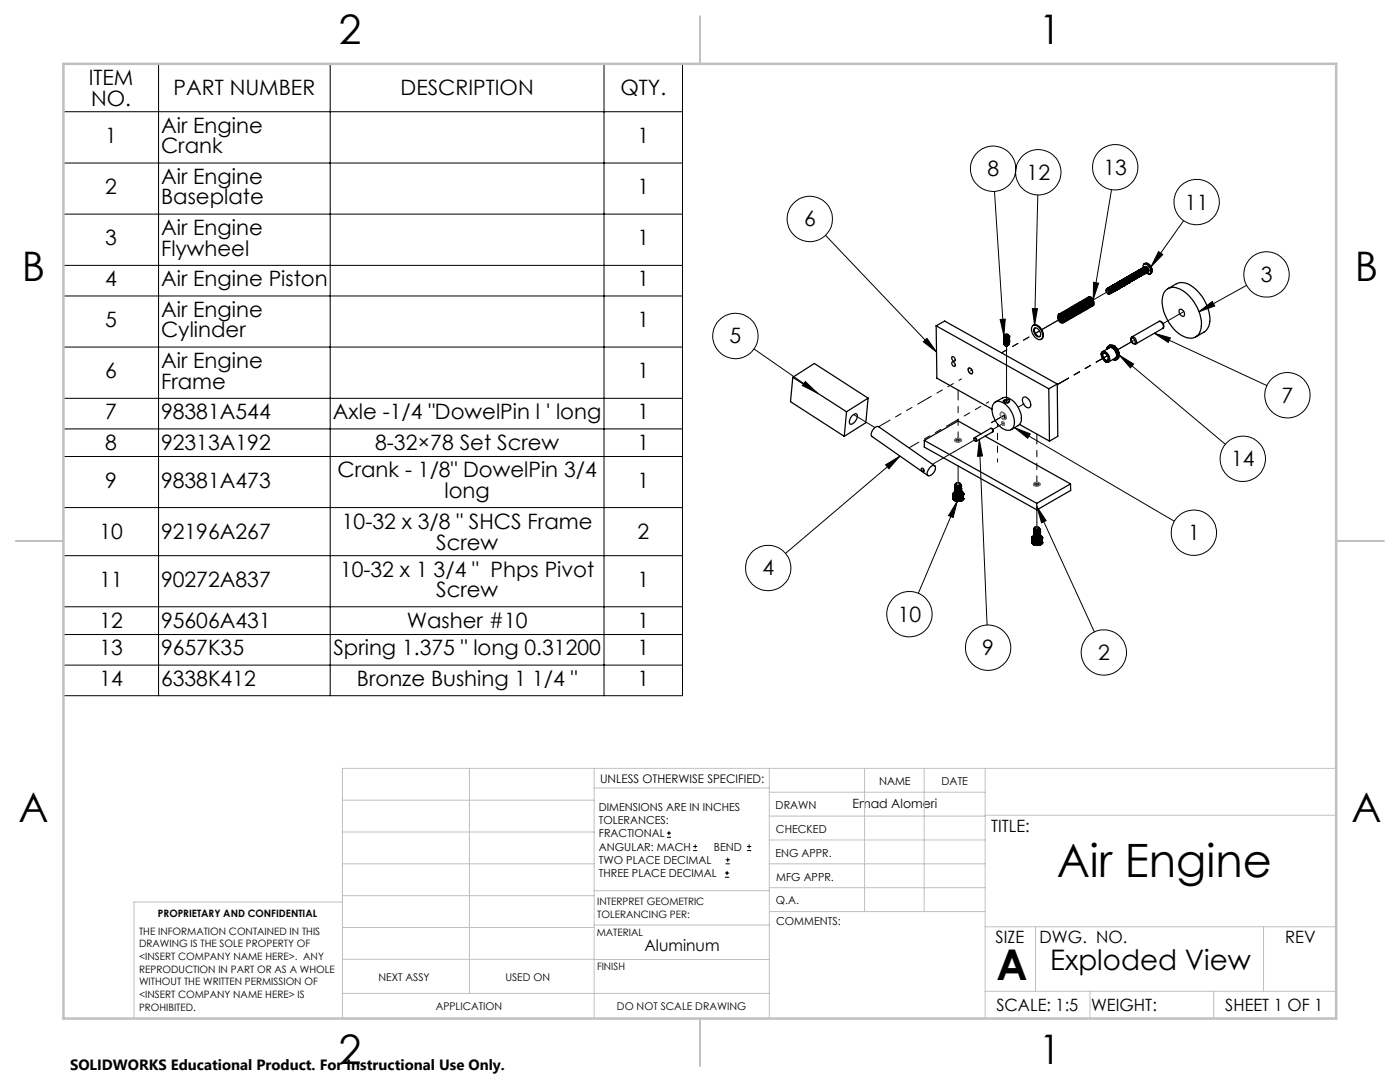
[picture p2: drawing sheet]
<svg xmlns="http://www.w3.org/2000/svg" width="279mm" height="216mm" viewBox="0 0 279 216" stroke-linecap="round" stroke-linejoin="round" font-family="sans-serif">
<g fill="none" stroke="#000" stroke-width=".25">
<path d="M216.1 59.9a1.04 1.04 0 0 1 1.2 .2 1.04 1.04 0 0 1 .3 1.1l-.4 .3M216.4 60a1 1 0 0 1 1 1.2h-.1M216.5 59.7a.86 .86 0 0 1 1.4 .6l.1 .7-.4 .2M216.6 59.9v.1M216.7 60v.1M216.8 59.8a1.01 1.01 0 0 1 1 1.2h-.1M216.9 59.5a.75 .75 0 0 1 1.2 .3M217 59.7v.1M217 59.7v.2M217.1 59.3l.5-.1 .6 .5M217.1 59.5a.94 .94 0 0 1 1 1.4l-.1-.1M217.2 59.8l.1 .3"/>
<path d="M217.3 59.5l-.1 .1M218.1 59.8a.71 .71 0 0 1 .3 .6 .71 .71 0 0 1-.4 .6M218.1 59.7v.1zM220.7 58h.1M220.8 58v-.2a.55 .55 0 0 1 .7 .2 .55 .55 0 0 1-.1 .7l-.3-.1 .3-.1M220.8 57.8l.1-.2a.63 .63 0 0 1 .6 .3 .63 .63 0 0 1 0 .7M220.8 57.9a.37 .37 0 0 1 .4 .2 .37 .37 0 0 1-.1 .5l-.4-.5zM220.9 57.7l.1-.2a.65 .65 0 0 1 .7 .3 .65 .65 0 0 1 0 .7M220.9 57.6h.1M220.9 57.6a.67 .67 0 0 1 .7 1M221 58.5h.4M221.1 57.5h.1"/>
<path d="M221.1 57.5a.67 .67 0 0 1 .6 1M221.2 57.4a.67 .67 0 0 1 .7 1M221.3 57.3h.1M221.3 57.4a.67 .67 0 0 1 .7 .9M221.4 58.5l-.1 .1M221.4 57.3a.67 .67 0 0 1 .6 1M221.5 57.3h.1M221.5 57.3a.67 .67 0 0 1 .6 .9 .65 .65 0 0 0 0-.7 .65 .65 0 0 0-.6-.2M221.6 57.2a.67 .67 0 0 1 .7 1M221.7 57.2a.67 .67 0 0 1 .6 1M221.7 58.5h.1M221.8 57.1h.1"/>
<path d="M221.8 57.1a.67 .67 0 0 1 .6 1M221.8 57.1a.69 .69 0 0 1 .6 1M221.9 58.4h.1M221.9 57h.1M221.9 57a.7 .7 0 0 1 .7 1M222 58.3h.1M222 56.9h.1M222 56.9a.67 .67 0 0 1 .7 1M222.2 56.9a.67 .67 0 0 1 .6 1M222.2 56.8v.1M222.2 58.2l-.1 .1M222.3 58.2h.1"/>
<path d="M222.3 56.8h.1M222.4 56.7l-.1 .1a.67 .67 0 0 1 .7 1 .74 .74 0 0 0-.6-1.1zM222.4 58.1h.1M222.5 56.7h.1M222.5 56.7a.7 .7 0 0 1 .6 1M222.6 56.6a.7 .7 0 0 1 .7 1M222.6 56.6a.67 .67 0 0 1 .7 1M222.6 56.6h.1M222.7 57.9h.1M222.7 56.5h.1M222.7 56.6a.7 .7 0 0 1 .7 .9M222.8 57.9h.1"/>
<path d="M222.9 56.4h.1M222.9 56.4a.7 .7 0 0 1 .7 1.1M223 56.4h.1M223 56.4a.7 .7 0 0 1 .7 1M223.1 57.7h.1M223.2 56.3a.7 .7 0 0 1 .6 1M223.2 56.3a.66 .66 0 0 1 .6 1M223.2 56.3h.1M223.3 57.6h.1M223.3 56.2h.1M223.3 56.2a.69 .69 0 0 1 .7 1M223.3 56.2a.67 .67 0 0 1 .7 1"/>
<path d="M223.4 57.5h.1M223.4 56.1h.1M223.4 56.1a.7 .7 0 0 1 .7 1M223.6 56.1a.7 .7 0 0 1 .7 .9M223.6 56.1a.67 .67 0 0 1 .7 .9M223.6 56v.1M223.7 57.4h.1M223.7 56h.1M223.7 56a.7 .7 0 0 1 .7 1M223.7 56a.67 .67 0 0 1 .7 .9M223.8 57.3h.1M223.9 55.9h.1"/>
<path d="M223.9 55.9a.67 .67 0 0 1 .6 1M223.9 55.9a.7 .7 0 0 1 .6 1M224 57.2h.1M224 55.8a.67 .67 0 0 1 .6 1M224.1 57.1h.1M224.1 55.7a.7 .7 0 0 1 .7 1M224.2 55.7a.67 .67 0 0 1 .6 1M224.3 57h.1M224.3 55.6h.1M224.3 55.6a.69 .69 0 0 1 .6 1M224.3 55.6a.7 .7 0 0 1 .7 1.1M224.4 57h.1"/>
<path d="M224.4 55.6h.1M224.4 55.6a.67 .67 0 0 1 .7 1M224.6 55.5a.67 .67 0 0 1 .6 1M224.6 55.5a.66 .66 0 0 1 .6 .9M224.6 55.5h-.1M224.7 56.8h.1M224.7 55.4a.68 .68 0 0 1 .6 .3 .68 .68 0 0 1 .1 .7M224.7 55.4a.66 .66 0 0 1 .7 1M224.8 56.7h.1M224.8 55.3h.1M224.9 55.3a.67 .67 0 0 1 .6 1M225 55.2a.65 .65 0 0 1 .6 .3 .65 .65 0 0 1 0 .7 .68 .68 0 0 0-.6-1z"/>
<path d="M225.1 56.6h.1M225.1 55.2a.67 .67 0 0 1 .7 1M225.1 55.1a.68 .68 0 0 1 .7 .3 .68 .68 0 0 1 0 .7M225.2 56.5h.1M225.2 55.1a.65 .65 0 0 1 .7 .2 .65 .65 0 0 1 0 .8 .68 .68 0 0 0-.7-1zM225.2 55.1h.1M225.4 55a.65 .65 0 0 1 .6 .3 .65 .65 0 0 1 .1 .7 .68 .68 0 0 0-.7-1zM225.4 56.4h.1M225.5 56.3h.1M225.5 54.9a.67 .67 0 0 1 .7 1M225.5 54.9a.7 .7 0 0 1 .7 1M225.7 54.8a.7 .7 0 0 1 .7 1 .73 .73 0 0 0-.7-1z"/>
<path d="M225.8 54.8a.67 .67 0 0 1 .7 .9 .68 .68 0 0 0-.7-.9zM226 54.7a.65 .65 0 0 1 .6 .3 .65 .65 0 0 1 0 .7 .68 .68 0 0 0-.6-1zM226 54.6v.1M226.1 54.6h.1M226.1 54.6a.67 .67 0 0 1 .7 .3 .67 .67 0 0 1 0 .7 .67 .67 0 0 0-.7-1M226.2 55.9h.1M226.2 54.5a.67 .67 0 0 1 .7 1 .68 .68 0 0 0-.7-1zM226.4 55.8h-.1M226.4 54.4a.67 .67 0 0 1 .6 1M226.4 54.4a.7 .7 0 0 1 .7 1M226.5 54.4a.67 .67 0 0 1 .7 1M226.5 54.3a.7 .7 0 0 1 .7 1"/>
<path d="M226.8 54.2a.65 .65 0 0 1 .7 .3 .65 .65 0 0 1 0 .7 .68 .68 0 0 0-.7-1zM226.8 54.2h.1M226.9 54.1a.67 .67 0 0 1 .7 1M227 54.1a.66 .66 0 0 1 .6 1M227 54.1h-.1M227 55.4h.1M227.1 54a.67 .67 0 0 1 .7 1 .65 .65 0 0 0-.7-1zM227.2 55.4h.1M227.2 53.9h.1M227.2 53.9a.67 .67 0 0 1 .7 1M227.3 53.9a.67 .67 0 0 1 .6 1M227.3 55.2a.68 .68 0 0 0-.6-.9 .69 .69 0 0 1 .6 1"/>
<path d="M227.4 53.8v.1a.67 .67 0 0 1 .6 1M227.4 53.9a.67 .67 0 0 1 .6 1M227.5 53.8h.1M227.5 53.8a.67 .67 0 0 1 .7 1M227.6 55.1h.1M227.6 53.7h.1M227.6 53.7a.67 .67 0 0 1 .7 1 .68 .68 0 0 0-.7-1zM227.8 53.6a.67 .67 0 0 1 .7 1M227.8 55h.1M227.9 54.9h.1M227.9 53.5h.1M227.9 53.6a.67 .67 0 0 1 .7 .9"/>
<path d="M228 53.5a.69 .69 0 0 1 .6 1M228 54.9h.1M228.1 53.4h.1M228.1 53.4a.7 .7 0 0 1 .6 1M228.2 53.4h.1M228.2 53.5l.4 .1M228.2 53.4a.67 .67 0 0 1 .7 1M228.4 53.3a.67 .67 0 0 1 .6 1M228.4 52.6a1.17 1.17 0 0 1 1.5 1.3 .61 .61 0 0 1-.4 .8 1.36 1.36 0 0 0-1.1-2.1zM228.4 53.3h.1M228.4 54.7h-.1M228.5 54.6h.1"/>
<path d="M228.5 53.2h.1M228.5 53.2a.62 .62 0 0 1 .6 .3 .62 .62 0 0 1 0 .7v.1a.69 .69 0 0 0-.7-1M228.5 53.2a.67 .67 0 0 1 .7 1M228.6 54.5h.1M228.6 53.9l.2 .3M228.7 53.5l.3 .4M228.7 54.4a.71 .71 0 0 0-.6-1 .55 .55 0 0 1 .2-.7 .55 .55 0 0 1 .8 .2 1.19 1.19 0 0 1 .3 1.8l-.7-.2M228.7 54.4v.1M228.9 54.4h.1M229 53.9h.1M229 53.9v.1M229 54.3h.1"/>
<path d="M229.2 54.2h.1M229.2 54.2h-.1M229.9 54.3a1.43 1.43 0 0 0-1-1.8 1.55 1.55 0 0 1 .8 2M232.6 58a2.49 2.49 0 0 1 3.4 0 8.2 8.2 0 0 1 3.7 7.6 2.22 2.22 0 0 1-3.5 1.5 8.2 8.2 0 0 1-4.2-7.9zM233.1 57.6l1.7-1a3.3 3.3 0 0 1 3.8 1.1 8.2 8.2 0 0 1 2.8 6.9l-.4 .9-.5 .6-1.9 1.1M158.2 75.3l-.4 4.9 10.7 6.9M158.2 75.3l10.7 6.9M158.2 75.3l4.3-2.8 10.7 6.9M173.2 79.4l-4.3 2.8M173.2 79.4l-.4 4.9-4.3 2.8M186.8 65l22.5 12.6M186.8 65l1.7-.9 22.5 12.5"/>
<path d="M186.8 65l.2 10.5 11 6.1M190 71.2a.51 .51 0 0 1 .5 .3 .51 .51 0 0 1-.1 .6l-.5-.5zM190 72.2a.53 .53 0 0 1 .6 .3 .53 .53 0 0 1-.2 .6l-.4-.3-.1-.3zM193.3 73.4a.79 .79 0 0 1 .7 1.2 .74 .74 0 0 1-.7-1.2zM200.3 79.9a.78 .78 0 0 1 1.2 .1 .72 .72 0 0 1-.6 .4 .72 .72 0 0 1-.7-.4zM200.3 68.5h.1M200.3 68.2h.1M200.3 67.7h.1M200.3 67.3h.1M200.3 68.6a.57 .57 0 0 0 .6 .3 .57 .57 0 0 0 .5-.4 .57 .57 0 0 1-.5 .4 .57 .57 0 0 1-.6-.3zM200.3 67l.5 .3M200.3 67h.1"/>
<path d="M200.3 67.5h.1M200.3 68h.1M200.4 68.4a.51 .51 0 0 0 .5 .3 .51 .51 0 0 0 .5-.3 .58 .58 0 0 1-1.1 .1M200.4 68.2a.52 .52 0 0 0 .5 .4 .52 .52 0 0 0 .5-.4M200.4 68a.51 .51 0 0 0 .5 .4 .51 .51 0 0 0 .5-.3 .58 .58 0 0 1-1.1 .1M200.4 67.9a.52 .52 0 0 0 .5 .3 .52 .52 0 0 0 .5-.3M200.4 67.7a.51 .51 0 0 0 .5 .4 .51 .51 0 0 0 .5-.4M200.4 67.6a.51 .51 0 0 0 .5 .3 .51 .51 0 0 0 .5-.3 .58 .58 0 0 1-1.1 .1M200.4 67.4a.52 .52 0 0 0 .5 .4 .52 .52 0 0 0 .5-.4M200.4 67.2l.4 .1M200.5 66.8l-.2 .2 .1 .2M200.5 67v.1"/>
<path d="M200.5 66.8l.5-.1 .3 .3-.3 .2-.4-.1M200.5 66.8a.4 .4 0 0 1 .6-.1 .4 .4 0 0 1 .1 .5l-.4 .1M200.5 67.1h.1M200.5 66.8v.3M200.6 66.9v.1M200.6 67.1l-.2 .1M200.6 67l.1 .1M200.7 67.1h.1M200.7 67.1h.3M200.8 66.8l-.2 .1M200.8 66.8l.3 .1M200.8 67l.2 .1"/>
<path d="M200.8 66.8v.2M200.8 67l-.1 .1M201 67.1h.1M201.1 66.9v.1M201.1 67h-.5M201.1 67l-.1 .1M201.2 68.9l-.3 .1-.4-.1M201.3 67.1a.48 .48 0 0 1-.4 .5 .48 .48 0 0 1-.5-.4M201.3 67a.48 .48 0 0 1-.4 .4 .48 .48 0 0 1-.5-.3M201.4 67.1h.1M201.4 67.4h.1M201.4 67.9h.1"/>
<path d="M201.4 68.2h.1M201.4 68.7a.55 .55 0 0 1-1 .1M201.4 68.2a.57 .57 0 0 1-.5 .4 .57 .57 0 0 1-.6-.3M201.4 67.9a.58 .58 0 0 1-1.1 .1M201.4 67.8a.58 .58 0 0 1-1.1 0M201.4 67.4a.58 .58 0 0 1-1.1 .1M201.4 67.3a.6 .6 0 0 1-1.1 0M201.4 67.1a.57 .57 0 0 1-.5 .4 .57 .57 0 0 1-.6-.3M201.4 67.2v.1M201.4 67.7v.1M204.2 79.3a1.24 1.24 0 0 1 1.5 1.2 .61 .61 0 0 1-.2 .8 .61 .61 0 0 1-.9-.2l-.4-.6-.2-.5zM206.1 65a1.67 1.67 0 0 1 2 1.6 .81 .81 0 0 1-.4 1.1 .81 .81 0 0 1-1.1-.4 1.77 1.77 0 0 1-.5-2.3z"/>
<path d="M206.2 64.9a1.32 1.32 0 0 1 1.8 1 1.18 1.18 0 0 1-.2 1.8M206.4 65.5a1.05 1.05 0 0 1 1.3 1.4 .49 .49 0 0 1-.5 .4 .49 .49 0 0 1-.5-.4l-.4-.7zM206.6 65.4a1.23 1.23 0 0 0 .9 1.7M209.3 77.6l.1 10.4M211 76.6l-1.7 1M211 76.6l.1 10.5-1.7 .9M211.3 62.7a1.22 1.22 0 0 1 1 1.7 1.07 1.07 0 0 1-1.1-.5 1.07 1.07 0 0 1 0-1.1M211.3 62.7l-.1 .1a1.15 1.15 0 0 1 .9 1.5 .93 .93 0 0 1-.6-1.5l.4 .1M211.3 62.7a1.16 1.16 0 0 1 1.3 1.5l-.3 .1M211.5 62.9l.1 .7 .5 .7M211.6 62.6a1 1 0 0 1 1.2 .3 1 1 0 0 1 0 1.2h-.1M211.7 62.8a1.14 1.14 0 0 0 .5 1.3"/>
<path d="M211.8 63l.4 .9M212 62.6v.1M212.1 62.6l.1 .2M212.2 62.4a.92 .92 0 0 1 .9 1.3h-.1M212.3 62.2a.97 .97 0 0 1 1 0 .97 .97 0 0 1 .4 .9v.4l-.3 .2M212.3 62.7l.2 .5 .4 .4M212.4 62.4l-.1 .1M212.5 62.4v.2M212.5 62.2a.89 .89 0 0 1 .9 1.3M212.6 62a.94 .94 0 0 1 1.5 .8v.5l-.4 .2M212.7 63.7l.1 .2M212.7 62.5l.1 .5"/>
<path d="M212.7 62.2v.1M212.8 62.2l.1 .2M212.9 62a.97 .97 0 0 1 .9 1.3h-.1M212.9 63.1l.3 .3M213 61.8a1.01 1.01 0 0 1 1.5 .9l-.1 .4-.3 .2M213 63.9a.69 .69 0 0 0 .5-.6 .69 .69 0 0 0-.4-.6 .69 .69 0 0 0-.6-.5 .69 .69 0 0 0-.7 .5 .9 .9 0 0 1 .9 1.2M213 63.6h.2M213 62.3l.1 .4 .5 .6M213.1 62l-.1 .1M213.2 62v.2M213.2 61.8a.95 .95 0 0 1 1 1.3h-.1M213.3 61.6a1.03 1.03 0 0 1 1.2 .2 1.03 1.03 0 0 1 .2 1.2l-.3 .1"/>
<path d="M213.4 62.1l.2 .7 .3 .2M213.4 63.4h.1M213.4 61.8v.1M213.5 61.8l.1 .2M213.6 61.6a1.01 1.01 0 0 1 1 1.3h-.1M213.7 61.4a.88 .88 0 0 1 1.4 .5v.8l-.3 .2M213.7 63.1l.2 .1M213.7 61.9l.2 .5 .4 .4M213.8 61.6l-.1 .1M213.9 61.6v.2M213.9 61.4a.95 .95 0 0 1 .9 1.3M214 61.2a.8 .8 0 0 1 .9-.2 .8 .8 0 0 1 .5 .7 .54 .54 0 0 1 .2 .5 .54 .54 0 0 1-.5 .5"/>
<path d="M214.1 62.9l.1 .1M214.1 61.7l.1 .5M214.1 61.3v.2M214.3 61.4v.2M214.3 61.2a.95 .95 0 0 1 .9 1.3M214.3 62.3l.3 .3M214.4 61a.91 .91 0 0 1 1.4 .6 .51 .51 0 0 1 .1 .6 .51 .51 0 0 1-.4 .3M214.5 62.8h.1M214.5 61.5l.1 .4M214.5 61.2v.1M214.6 61.2v.2M214.7 61a.89 .89 0 0 1 .8 1.3"/>
<path d="M214.7 62.1l.3 .3M214.7 60.7a1.03 1.03 0 0 1 1.1 .1 1.03 1.03 0 0 1 .5 1l-.1 .3-.3 .2M214.8 62.5l.1 .1M214.8 61.3l.3 .6 .2 .3M214.9 61l-.1 .1M215 61v.2M215 60.8a.9 .9 0 0 1 .9 1.3M215.1 60.5a1.03 1.03 0 0 1 1.5 1.1v.2l-.4 .3M215.2 61.1l.5 .9M215.2 62.3l.1 .1M215.2 60.7v.2M215.3 60.6a.98 .98 0 0 1 1 1.2"/>
<path d="M215.3 60.8v.2M215.4 60.3a1.09 1.09 0 0 1 1.2 .2 1.09 1.09 0 0 1 .4 1.1l-.4 .2M215.5 60.9l.2 .4M215.5 62.1l.2 .1M215.6 60.5l-.1 .2M215.7 60.6v.2M215.7 60.4a.88 .88 0 0 1 .9 1.2M215.8 61.5l.2 .3M215.8 60.1a1.02 1.02 0 0 1 1.2 .3 1.02 1.02 0 0 1 .1 1.2h-.2M215.9 60.7l.1 .4 .4 .5M215.9 61.9l.1 .1M215.9 60.3v.2"/>
<path d="M216 60.4v.2M216.1 60.1a.93 .93 0 0 1 .9 1.4M216.3 61.7l.1 .1M216.3 60.5l.1 .5 .3 .4M216.3 60.1v.2M216.4 60.1v.3M216.6 61.5l.1 .1M216.6 60.3l.2 .6 .3 .3M217 61.3l.1 .1M217 60.1l.2 .6 .3 .3M217.3 61.1l.1 .1M217.6 60.6l.2 .2"/>
<path d="M217.7 60.9l.1 .1M219.8 70.7h.1M219.8 70.7a.62 .62 0 0 1 .5-.6 .62 .62 0 0 1 .7 .5l.4 .8a.57 .57 0 0 1-.1 .8 .57 .57 0 0 1-.7 0M220 70.2a1.33 1.33 0 0 1 1.2 2 1.36 1.36 0 0 1-1.2-2zM220 70.2l1.4-.8a1.36 1.36 0 0 1 1.4 1.5l-.2 .5-1.4 .8M220.1 71.2l.2 .4 .4 .3a.34 .34 0 0 0 .5-.4M220.1 70.6a.9 .9 0 0 1 .9 .4 .9 .9 0 0 1 0 .9 .98 .98 0 0 1-.9-1.3zM220.6 70.6a.32 .32 0 0 0-.5 .1v.5M220.9 69.7a.72 .72 0 0 1 .5-.8 .72 .72 0 0 1 .8 .4 2.01 2.01 0 0 1 .8 2.3l-.4 .2-.5-.1M221.2 69a1.18 1.18 0 0 1 1.8 .7 1.3 1.3 0 0 1-.2 2.1M221.3 69.4a1.06 1.06 0 0 1 1.4 .9l.1 .3a.67 .67 0 0 1-.3 .9M222.3 69h.1"/>
<path d="M222.3 69l.7 .7 .4 1.2M223.4 70.9h.1M225.8 67.5a.64 .64 0 0 1 .6 .3 .64 .64 0 0 1 0 .7l-.5-.2-.2-.5zM225.9 67.2a.85 .85 0 0 0-.1 1 .85 .85 0 0 0 .9 .4M225.9 67.2l5.3-3a.9 .9 0 0 1 .8 1.3l-5.3 3.1a.95 .95 0 0 0-.8-1.4zM231.3 64.1a.84 .84 0 0 1 .8 .5 .84 .84 0 0 1 0 .9M235.3 61.8a.82 .82 0 0 1 .9 .3 .82 .82 0 0 1 .2 .9l-.1 .1a.97 .97 0 0 1-1-1.3zM168.9 82.2l-.4 4.9M170.1 82.9l.6-.4a.65 .65 0 0 1 .3 1.1l-.6 .8-.6 .3a1.19 1.19 0 0 1 .3-1.8zM183.9 93.5a.41 .41 0 0 1 .4 .1 .41 .41 0 0 1 0 .5 .5 .5 0 0 1-.4-.6zM184.5 87.9l22.4 12.5M184.5 87.9v1.3l22.4 12.5"/>
<path d="M185.7 93.2a.56 .56 0 0 1 .7-.3 .56 .56 0 0 1 .3 .8 1.34 1.34 0 0 1-1.6 1.2l-.1-.6zM186.5 93l-11.1-7.8a1.42 1.42 0 0 0-1.4 1.9l11.2 7.8M190.2 99.5h.1M190.2 98.7h.1M190.2 98.6h.1M190.2 98.5h.1M190.2 98.7l.1 .9M190.3 98.6v.1M190.3 98.6h.1M190.3 98.5v.1M190.3 98.5h.1M190.3 99.6h.1"/>
<path d="M190.3 98.8h.1M190.3 98.4h.1M190.3 99.6l.1 .1M190.3 98.8v.9M190.3 98.6l-.1 .1M190.3 98.4l-.1 1.1M190.3 98.5l-.1 .1M190.3 98.5h-.1M190.3 98.7h.1M190.3 98.4v.1M190.3 99.7h.1M190.3 98.7v.1"/>
<path d="M190.3 98.7l.1 .1M190.4 98.3h.1M190.3 98.3h.1M190.4 98.8h.1M190.4 99.8h.1M190.4 98.9h.1M190.4 99.8l.3 .1M190.4 98.8v1M190.4 98.8h-.1M190.4 98.3l-.2 .2M190.4 98.9v.9M190.4 98.3h-.1"/>
<path d="M190.4 98.8l.1 .1M190.4 98.8v.1M190.5 98.9h.1M190.5 98.2l-.1 .1M190.5 99h.1M190.5 98.2h.1M190.5 98.9v.1M190.5 99v.8M190.5 98.9h-.1M190.5 99.8h.1M190.5 98.9l.1 .1M190.5 99l.1 .9"/>
<path d="M190.5 98.9l.1 1M190.6 97.9h.1M190.6 97.4h.1M190.6 97.1h.1M190.6 96.9h.1M190.6 97.3a.71 .71 0 0 0 1.2-.1 .67 .67 0 0 1-.6 .4 .67 .67 0 0 1-.6-.3zM190.6 97.4a.71 .71 0 0 0 1.2-.1 .66 .66 0 0 1-.6 .5 .66 .66 0 0 1-.6-.4zM190.6 97.8a.74 .74 0 0 0 1.2-.2 .7 .7 0 0 1-1.2 .2zM190.6 98.5a.68 .68 0 0 0 .6 .4 .68 .68 0 0 0 .6-.4M190.6 99.9h.1M190.6 97.6h.1M190.6 98.4h.1"/>
<path d="M190.6 98.2a.71 .71 0 0 0 1.2-.1 .68 .68 0 0 1-.6 .5 .68 .68 0 0 1-.6-.4zM190.6 98.1l-.1 .1M190.6 99h.1M190.6 87.7a.63 .63 0 0 1 .7-.3 .63 .63 0 0 1 .5 .6l-.3 .2h-.5l-.4-.2zM190.6 88l.6-.2 .6 .2M190.6 98.1h.1M190.6 99v.1M190.6 99v.9M190.6 99h-.1M190.6 96.6v.3l.1 .1 .5 .1 .4-.2M190.6 99.1h.1M190.6 99.1v.8"/>
<path d="M190.7 99h.1M190.7 99.1h.1M190.7 99.9h.1M190.7 99v.9M190.7 99.1v.8M190.7 99l-.1 .1M190.7 96.5a.48 .48 0 0 1 .5-.2 .48 .48 0 0 1 .4 .4 .46 .46 0 0 1-.5 .2 .46 .46 0 0 1-.4-.4zM190.7 99.9l.1 .1M190.8 99l.1 .1M190.8 100h.1M190.8 99v.1M190.8 99v1"/>
<path d="M190.8 99l-.1 .1M190.8 99.1h.1M190.8 99.1v.9M190.9 96.4l-.2 .2a.49 .49 0 0 0 .5 .3 .49 .49 0 0 0 .4-.4l-.1-.1M190.9 99.1h.1M190.9 99.1v.9M190.9 99.1h-.1M191 99.1h.1M191 99.1v.9M191 99.1h-.1M191.1 99.1h.1M191.1 99.1v.9"/>
<path d="M191.1 99.1h-.1M191.2 99.1h.1M191.2 99.1v.1M191.2 99.1v.9M191.2 99.1h-.1M191.2 99.2h.1M191.2 99.2v.8M191.3 99.1l-.1 .1M191.3 99.1v.9M191.3 99.1h.1M191.3 99.1h.2M191.3 99.1l.1 .9"/>
<path d="M191.4 98.7v.1M191.4 99.1h.1M191.4 99.1v.9M191.5 96.4l.2 .3-.1 .2M191.5 99.1h-.1M191.5 99.1v.9M191.5 99.1h.1M191.5 96.4h.1M191.5 96.4l.3 .3M191.5 100h.1M191.5 100h.2M191.6 99h.1"/>
<path d="M191.6 99l-.1 .1M191.6 99v1M191.6 99v.1M191.6 99.1h.1M191.6 100h.1M191.6 99l.1 1M191.6 99l.1 .1M191.7 96.6l-.4 .3-.5-.1M191.7 99.1h.1M191.7 99.1v.8M191.7 96.7a.62 .62 0 0 1-.5 .6 .62 .62 0 0 1-.6-.4M191.7 98.3l.1 .3-.4 .2"/>
<path d="M191.7 99h-.1M191.7 99.9h.1M191.7 99v.1M191.7 99.9v.1M191.7 99v.9M191.7 99h.1M191.8 97h.1M191.8 96.7l-.2 .2M191.8 97a.71 .71 0 0 1-1.2 .1M191.8 97.5a.69 .69 0 0 1-1.2 .1M191.8 98.6l-.4 .2M191.8 96.7a.69 .69 0 0 1-1.2 .1"/>
<path d="M191.8 96.8a.67 .67 0 0 1-.6 .5 .67 .67 0 0 1-.6-.3M191.8 97.5a.71 .71 0 0 1-1.2 .1M191.8 97.5h.1M191.8 97.8h.1M191.8 98h.1M191.8 98.3h.1M191.8 98.5h.1M191.8 97.8a.74 .74 0 0 1-1.2 .1M191.8 98a.69 .69 0 0 1-1.2 .1M191.8 98.3a.71 .71 0 0 1-1.2 .1M191.8 97.8a.7 .7 0 0 1-1.2 .1M191.8 99h-.1"/>
<path d="M191.8 98.4a.63 .63 0 0 1-.6 .5 .63 .63 0 0 1-.6-.4M191.8 99h.1M191.8 99.9h.1M191.8 99v.9M191.8 99.9h-.1M191.8 98.1l.1 .1M191.8 99.9l-.5 .1-.7-.1M191.9 98.9l-.1 .1M191.9 99h.1M191.9 99.9h.1M191.9 98.9v1M191.9 98.9v.1"/>
<path d="M191.9 98.2h.1M191.9 99.8v.1M191.9 98.2l.2 .2M191.9 98.9h.1M191.9 98.9v.9M192 98.2v.1M192 98.8l-.1 .1M192 98.2h.1M192 98.8h.1M192 98.2l.1 .1M192 98.3h.1M192 99.8h.1"/>
<path d="M192 99.8l-.2 .1M192.1 98.8h-.1M192.1 98.8h.1M192.1 98.3h.1M192.1 98.8l-.1 1M192.1 98.8v.9M192.1 98.3v.1M192.1 98.4v.1M192.1 98.7v.1M192.1 99.7h.1M192.1 98.4h.1M192.1 99.7l-.1 .1"/>
<path d="M192.1 98.7h.1M192.1 98.4l.1 .1M192.1 98.5h.1M192.1 98.5l.1 .1M192.1 98.6h.1M192.1 98.6v.1M192.1 98.6l.1 .1M192.2 98.7h.1M192.2 98.5h.1M192.2 99.6l-.1 .1M192.2 98.7l-.1 1M192.2 98.7v.9"/>
<path d="M192.2 98.6h.1M192.2 99.6h.1M192.2 99.5h.1M192.2 99.4h.1M192.2 98.5v1M194.4 87.5a.35 .35 0 0 1 .5 .1 .35 .35 0 0 1-.2 .5M194.4 87.5a.33 .33 0 0 1 .4 .1 .33 .33 0 0 1-.1 .5l-.3-.3zM195.8 86.6l-4.6-2.6-6.7 3.9M196.6 87l17 9.6M197.7 85.5l.4 .2 .1 .3M197.7 85.5h.3l.2 .6M197.7 85.5l-3.2 1.8"/>
<path d="M198.2 86l-.1 .2M198.2 86.1l-3.3 1.9M198.4 80.5a1.82 1.82 0 0 1 2.6 .6 4.1 4.1 0 0 1 1.2 4.3 1.68 1.68 0 0 1-2.6-.3 4.3 4.3 0 0 1-1.4-4.3zM198.6 80.2l1.4-.8a2.35 2.35 0 0 1 2.8 1.2 3.8 3.8 0 0 1 .8 4l-.4 .3-1.4 .8M199.8 82.3a.83 .83 0 0 1 .8 .5 .83 .83 0 0 1-.1 .9 1.01 1.01 0 0 1-.7-1.4zM199.9 84.2a.37 .37 0 0 1 .5 .2 .37 .37 0 0 1-.1 .5l-.2-.1zM200.6 80.4l-.2-.1a.41 .41 0 0 1 .5-.4 .41 .41 0 0 1 .4 .4l-.2 .1M200.7 82.9a.27 .27 0 0 0-.3 .3 .27 .27 0 0 0 .4 .3M203.5 84.7l5.9 3.3M206.3 96.8l.6-.2 .6 .2M206.4 96.4l.5-.2a.47 .47 0 0 1 .6 .6l-.6 .2-.5-.1-.1-.3zM213.6 96.6l-6.7 3.8"/>
<path d="M213.6 96.6l.1 1.3-6.8 3.8M190.9 100h.2M190.9 100h.1M191 100h.1M191.1 100h.1M191.2 100h.1M191.2 100h.3M191.3 100h.1M191.4 100h.1M205.9 107.4h.1M205.9 107.4l.1 .9M206 108.3h.1"/>
<path d="M206 107.5v.9M206 107.5h.1M206 107.3h.1M206 107.2h.1M206 107.2v.1M206 107.4v.1M206 107.4h.1M206 107.3v.1M206 108.4h.1M206 107.6h.1M206 108.4l.1 .1M206 107.6v.8"/>
<path d="M206 107.4h-.1M206 107.3l-.1 .1M206 107.5l.1 .1M206 107.1h.1M206 107.6l.1 .9M206 107.1v.1M206 107.5v.1M206.1 107.6h.1M206.1 107.1l-.1 .1M206.1 108.5h.1M206.1 107.6h-.1M206.1 107.1h.1"/>
<path d="M206.1 107.7h.1M206.1 107.6v.9M206.1 108.5l.1 .1M206.1 107.7l.1 .9M206.2 107.6v.1M206.2 107l-.1 .1M206.2 108.6h.1M206.2 107h.1M206.2 107.6l-.1 .1M206.2 108.6v.1M206.2 107l-.2 .1M206.2 107.7h.1"/>
<path d="M206.2 107.8h.1M206.2 107.7v.1M206.2 107.8v.9M206.2 107.7h-.1M206.2 108.7h.1M206.2 108.7l.2 .1M206.3 107.7l.1 .1M206.3 107.7v.1M206.3 107.7v1M206.3 107.7l-.1 .1M206.3 107h.1M206.3 106.8h.1"/>
<path d="M206.3 106.5h.1M206.3 106h.1M206.3 105.7h.1M206.3 105.8a.71 .71 0 0 0 1.2-.1 .68 .68 0 0 1-.6 .4 .68 .68 0 0 1-.6-.3zM206.3 106.3a.71 .71 0 0 0 1.2-.1 .68 .68 0 0 1-.6 .4 .68 .68 0 0 1-.6-.3zM206.3 106.6a.68 .68 0 0 0 .6 .4 .68 .68 0 0 0 .6-.5 .68 .68 0 0 1-.6 .5 .68 .68 0 0 1-.6-.4zM206.3 106.8a.71 .71 0 0 0 1.2-.1 .67 .67 0 0 1-.6 .4 .67 .67 0 0 1-.6-.3zM206.3 107.1a.71 .71 0 0 0 1.2-.1 .67 .67 0 0 1-.6 .5 .67 .67 0 0 1-.6-.4zM206.3 106.9l-.1 .1M206.3 107.3a.68 .68 0 0 0 .6 .4 .68 .68 0 0 0 .6-.4M206.3 107.8h.1M206.3 108.7h.1"/>
<path d="M206.3 106.2h.1M206.3 107.8v.9M206.3 105.6l.2 .1 .7-.1M206.3 107.2v.1a.65 .65 0 0 0 .6 .4 .65 .65 0 0 0 .6-.5M206.4 107.3h-.1M206.4 107.8h.1M206.4 108.7h.1M206.4 107.8v.9M206.4 107.8h-.1M206.4 105.3l-.1 .3M206.4 105.5l.8 .1M206.4 107.9h.1"/>
<path d="M206.4 107.8v1M206.4 108.8h.2M206.4 107.9l.1 .9M206.5 105.3a.49 .49 0 0 1 .8 .1 .46 .46 0 0 1-.5 .3 .46 .46 0 0 1-.3-.4zM206.5 108.8h.1M206.5 107.8h.1M206.5 107.8l.1 .1M206.5 107.8l.1 1M206.5 107.8l-.1 .1M206.6 105.2h-.1a.35 .35 0 0 0 .1 .5 .35 .35 0 0 0 .4 0l.2-.1M206.6 107.9h.1M206.6 108.8h.1"/>
<path d="M206.6 107.9v.9M206.6 107.8h.1M206.6 108.8h.2M206.6 107.8l.1 .1M206.6 107.8v1M206.6 107.8v.1M206.7 107.9h.1M206.7 108.8h.1M206.7 107.9v.9M206.7 107.8l.1 .1M206.7 107.8v1M206.7 107.8v.1"/>
<path d="M206.8 107.9h.1M206.8 108.8h.1M206.8 107.9v.9M206.9 107.9h.1M206.9 108.8h.1M206.9 107.9v.9M206.9 100.4v1.3M207 107.9h.1M207 108.8h.1M207 107.9v.9M207 108.8h.2M207 107.8h.1"/>
<path d="M207 107.8l-.1 .1M207 107.8v.1M207 107.8l.1 .1M207 107.8v1M207.1 107.9h.1M207.1 108.8h.1M207.1 107.8h.1M207.1 107.8v.1M207.1 107.8v1M207.1 107.8l.1 .1M207.2 107.9h.1M207.2 107.9v.9"/>
<path d="M207.2 108.8h.1M207.2 107.8v1M207.2 107.8l.1 .1M207.2 105.2l.2 .1a.56 .56 0 0 1-.3 .5 .56 .56 0 0 1-.6-.1l-.2-.1M207.3 107.9h.1M207.3 107.9v.9M207.3 107.8h-.1M207.3 108.8h.1M207.3 107.8v.1M207.3 108.8h-.1M207.3 107.8v1M207.3 107.8l.1 .1"/>
<path d="M207.4 107.9h.1M207.4 108.7h.1M207.4 108.7l-.1 .1M207.4 107.9v.8M207.4 107.8h.1M207.4 107.8h-.1M207.4 107.8v.1M207.4 107.8v.9M207.4 105.4l.1 .2a.71 .71 0 0 1-1.2 .1M207.5 107.8h.1M207.5 108.7h.1M207.5 107.8v.9"/>
<path d="M207.5 105.6h.1M207.5 106.1h.1M207.5 106.4h.1M207.5 106.9h.1M207.5 105.9a.71 .71 0 0 1-1.2 .1M207.5 106.1a.69 .69 0 0 1-1.2 .1M207.5 106.4a.71 .71 0 0 1-1.2 .1M207.5 106.9a.71 .71 0 0 1-1.2 .1M207.5 107.2a.71 .71 0 0 1-1.2 .1M207.5 107.2a.66 .66 0 0 1-.6 .5 .66 .66 0 0 1-.6-.4M207.5 105.6a.71 .71 0 0 1-1.2 .1M207.5 105.9a.69 .69 0 0 1-1.2 .1"/>
<path d="M207.5 106.4a.68 .68 0 0 1-.6 .4 .68 .68 0 0 1-.6-.3M207.5 105.9h.1M207.5 107.2h.1M207.5 107.3h.1M207.5 106.9l.1 .1M207.5 107.7v.1M207.5 107.7v1M207.5 107.7l.1 .1M207.6 108.7l-.5 .1-.8-.1M207.6 107h.1M207.6 107.7h-.1M207.6 107.8h.1"/>
<path d="M207.6 108.6h.1M207.6 108.6l-.1 .1M207.6 107.7v.9M207.6 107.7h.1M207.7 107l.1 .1M207.7 107.6h.1M207.7 107.6l-.1 .1M207.7 107.7h.1M207.7 108.6h.1M207.7 107h.1M207.7 108.6h-.1M207.7 107.6v1"/>
<path d="M207.7 107.6l.1 .1M207.7 107l.2 .2M207.8 107.1h.1M207.8 107.7h.1M207.8 108.5h.1M207.8 108.5l-.1 .1M207.8 107.7v.8M207.8 107.1v.1M207.8 107.5l-.1 .1M207.8 107.6h.1M207.8 107.6v.9M207.8 107.5v.1"/>
<path d="M207.8 107.5l.1 .1M207.8 107.2h.1M207.8 107.4v.1M207.8 107.5h.1M207.8 107.4l.1 .1M207.9 107.2v.1M207.9 107.3h.1M207.9 107.3v.1M207.9 107.4h-.1M207.9 108.4h.1M207.9 107.6h.1M207.9 107.2h.1"/>
<path d="M207.9 107.6v.8M207.9 107.5v.9M207.9 107.4v.1M207.9 107.4h.1M207.9 107.2v.2M207.9 108.3h.1M207.9 107.5h.1M207.9 108.4l-.1 .1M207.9 107.4v.9M207.9 107.4v.8M207.9 108.2h.1"/>
</g>
<g fill="none" stroke="#000" stroke-width=".2" stroke-dasharray="6.3 1.3 1.3 1.3 1.3 1.3">
<path d="M218.2 59.9l2.9-1.7M194 73.8l-.3 .2M194.1 74.3l-.3-.7-.3-.2a.6 .6 0 0 0-.1 .8 .6 .6 0 0 0 .7 .2v-.1M200.9 73.5h.1M200.9 76.5v-3M200.9 73.5v-4.5M207.9 65.8l4.2-2.4M212.3 63.3v-.1M212.5 63.1l.2-.1M212.8 62.9l.2-.1M213.2 62.7l.2-.1M213.5 62.5l.2-.1"/>
<path d="M213.9 62.3l.2-.1M214.2 62.1l.2-.1M214.6 61.9l.1-.1M214.6 61.9l.2-.1M215 61.7l.1-.1M215.3 61.5l.2-.1M215.7 61.3l.2-.1M216 61.1l.2-.1M216.4 60.9l.2-.1M216.7 60.7l.2-.1M217.1 60.5l.2-.1M217.4 60.3l.2-.1"/>
<path d="M217.8 60.1l.2-.1M223.1 69.8l3.1-1.8M232.1 64.5l4.2-2.3M174.6 85.3l-4.3-2.6M184.4 93.6l-.3 .2M190.3 90.2l-4.2 2.4M191.2 92.9v3.7M194.6 87.7l-4.3 2.5M197.9 84.3l2.7-1.6M200.4 84.4l-2.2 1.3M200.6 82.7l-2.7 1.6M200.9 80.4v-3.9"/>
<path d="M204.4 80.6l-1.2 .6M206.9 101.7v3.7"/>
</g>
<path d="M199.1 84.5v7.7" fill="none" stroke="#000" stroke-width=".2" stroke-dasharray="6.3 1.3 1.3 1.3 1.3 1.3" stroke-dashoffset="5.7"/>
<path d="M190.8 83.9l-9.4 5.4" fill="none" stroke="#000" stroke-width=".2" stroke-dasharray="6.3 1.3 1.3 1.3 1.3 1.3" stroke-dashoffset="4.1"/>
<path d="M191.9 75.6l-6.5 3.8M197.3 80.2l-6.5 3.7" fill="none" stroke="#000" stroke-width=".2" stroke-dasharray="6.3 1.3 1.3 1.3 1.3 1.3" stroke-dashoffset="5.8"/>
<path d="M185.4 79.4l-10 5.7" fill="none" stroke="#000" stroke-width=".2" stroke-dasharray="6.3 1.3 1.3 1.3 1.3 1.3" stroke-dashoffset="3.8"/>
<path d="M211 76.7l10-5.7" fill="none" stroke="#000" stroke-width=".2" stroke-dasharray="6.3 1.3 1.3 1.3 1.3 1.3" stroke-dashoffset="3.7"/>
<path d="M199.9 70.4l7.6-4.4" fill="none" stroke="#000" stroke-width=".2" stroke-dasharray="6.3 1.3 1.3 1.3 1.3 1.3" stroke-dashoffset="5.2"/>
<path d="M191.2 77.8v10.4M206.9 86.6v10.4" fill="none" stroke="#000" stroke-width=".2" stroke-dasharray="6.3 1.3 1.3 1.3 1.3 1.3" stroke-dashoffset="4.3"/>
<g fill="none" stroke="#000" stroke-width=".2">
<path d="M12.7 12.7h123.5v126.1h-123.5zM31.6 12.7v126.1M65.9 12.7v126.1M120.5 12.7v126.1M12.7 22.3h123.5M12.7 32.5h123.5M198.5 38.2l1.8 28.8M207.1 38.9l-.6 26M221.8 37.9l-3.6 21.8M12.7 42.7h123.5M12.7 53h123.5M12.7 59.1h123.5"/>
<path d="M164.7 47l22.2 23.2M218.2 56.3l1.1 .2-1.1 3.2zM231.2 50.2l.9 .6-2.4 2.4zM236.2 44l-6.5 9.2M248.8 56.9l-9.5 5.3M12.7 69.3h123.5M12.7 79.5h123.5M150.5 69.6l12.6 8.8M160.7 76.1l2.4 2.3-3-1.5zM184.3 68.2l.7-.7 1.9 2.7zM199.6 63.7h1l-.3 3.3zM206 61.6h1l-.5 3.3z"/>
<path d="M223.4 70.9l2.8 1.7-.6 .8zM223.4 70.9l21.1 17.8M230.4 66.5l3.2 .9-.4 .9zM230.4 66.5l22.4 10.4M239.3 62.2l2.6-2.1 .5 1zM12.7 85.6h123.5M12.7 91.1h123.5M176.7 92.7l2.9-1.7-2.2 2.5zM179.6 91l-22.8 19.4M195.4 87.7l.7 3.3-1 .1zM195.4 87.7l1.6 37M202.5 85.3l3.1 1.3-.5 .9z"/>
<path d="M202.5 85.3l31.9 18.7M12.7 101.3h123.5M12.7 110.9h123.5M191 100l-.8 3.3-.9-.4zM191 100l-7.7 18.4M206.9 101.1l1.9 2.8-.9 .4zM206.9 101.1l11.5 25M12.7 121.1h123.5M12.7 126.6h123.5M12.7 132.7h123.5M133.1 167.1h.8M133.1 166.2h.8"/>
<path d="M133.5 165.8v.9M138.3 169.7h.8M138.3 168.9h.8M138.7 168.5v.8M144.7 175h.8M144.7 174.2h.8M144.8 172.4h.9M144.8 171.6h.9M145.1 173.8v.8M145.2 171.1v.9M149.1 169.7h.8M149.1 168.9h.8"/>
<path d="M149.5 168.5v.8"/>
<circle cx="198.2" cy="33.7" r="4.5"/>
<circle cx="207.2" cy="34.4" r="4.5"/>
<circle cx="222.6" cy="33.4" r="4.5"/>
<circle cx="161.6" cy="43.7" r="4.5"/>
<circle cx="238.8" cy="40.3" r="4.5"/>
<circle cx="252.8" cy="54.8" r="4.5"/>
<circle cx="146.8" cy="67" r="4.5"/>
<circle cx="256.9" cy="78.9" r="4.5"/>
<circle cx="248" cy="91.5" r="4.5"/>
<circle cx="153.3" cy="113.3" r="4.5"/>
<circle cx="238.3" cy="106.3" r="4.5"/>
<circle cx="181.5" cy="122.5" r="4.5"/>
<circle cx="197.2" cy="129.2" r="4.5"/>
<circle cx="220.3" cy="130.2" r="4.5"/>
</g>
<path d="M190.6 87.6l.6-.1a.42 .42 0 0 1 .6 .4 .42 .42 0 0 1-.6 .3h-.2a.34 .34 0 0 1-.4-.2 .34 .34 0 0 1 0-.4zM199.8 82.3a.89 .89 0 0 1 .8 .4 .89 .89 0 0 1 0 1 .96 .96 0 0 1-.8-1.4zM200 84.2a.37 .37 0 0 1 .4 .2 .37 .37 0 0 1-.2 .5l-.2-.3zM206.3 96.5a.8 .8 0 0 1 1.3 .2 .75 .75 0 0 1-1.3-.1z" fill="none" stroke="#808080" stroke-width=".25"/>
<g fill="none" stroke="#c0c0c0" stroke-width=".2">
<path d="M68.3 159.7h50.3M93.7 153.3v44.9M118.6 153.3v49.9M118.6 157.2h34.9M153.5 153.3v49.9M153.5 158.1h43.1M172.5 153.3v28.6M184.4 153.3v28.6M196.6 153.3v49.9M266.7 153.3h-198.4v49.9M68.3 178.7h50.3M68.3 172.4h50.3"/>
<path d="M68.3 166h50.3M68.3 180h-41.6v23.2M118.6 177.7h35M153.5 167.6h43.1M153.5 162.8h43.1M153.5 172.4h43.1M153.5 177.1h43.1M196.6 162.7h70.1M68.3 198.2h85.2M68.3 191.4l85.2 .1M68.3 185.1h50.3M118.6 184.6h35"/>
<path d="M153.6 181.9h43M196.6 197.8h70.1M196.6 184.9h70.1M206.7 184.9v12.9M217.5 197.8v5.4M242.2 197.8v5.4M252.2 184.9v12.9"/>
</g>
<path d="M139.7 3.2v9.5M3.1 107.9h9.6M266.7 107.9h9.5M139.7 203.2v9.6" fill="none" stroke="#c0c0c0" stroke-width=".25"/>
<path d="M12.7 12.7h254v190.5h-254z" fill="none" stroke="#c0c0c0" stroke-width=".5"/>
<path d="M199.6 63.7h1l-.3 3.3zM231.2 50.2l.9 .6-2.4 2.4zM218.2 56.3l1.1 .2-1.1 3.2zM206 61.6h1l-.5 3.3zM239.3 62.2l2.6-2.1 .5 1zM230.4 66.5l3.2 .9-.4 .9zM223.4 70.9l2.8 1.7-.6 .8zM202.5 85.3l3.1 1.3-.5 .9zM206.9 101.1l1.9 2.8-.9 .4zM195.4 87.7l.7 3.3-1 .1zM191 100l-.8 3.3-.9-.4zM176.7 92.7l2.9-1.7-2.2 2.5zM160.7 76.1l2.4 2.3-3-1.5zM184.3 68.2l.7-.7 1.9 2.7z" fill="#000"/>
<text font-size="9.2" x="210.9" y="175.1">Air Engine</text>
<text font-size="8.5" x="198.9" y="195.5">A</text>
<g font-size="8.1">
<text x="67.6" y="8.9">2</text>
<text x="207.3" y="8.9">1</text>
<text x="4.4" y="56.2">B</text>
<text x="270.4" y="56.2">B</text>
<text x="3.7" y="164.1">A</text>
<text x="269.7" y="164.1">A</text>
<text x="67.6" y="212.4">2</text>
<text x="207.3" y="212.4">1</text>
</g>
<text font-size="5.6" x="209.6" y="193.5">Exploded View</text>
<g font-size="4.2">
<text x="17.7" y="17">ITEM</text>
<text x="18.2" y="21.1">NO.</text>
<text x="34.7" y="19">PART NUMBER</text>
<text x="80" y="19">DESCRIPTION</text>
<text x="123.8" y="19">QTY.</text>
<text x="21" y="28.5">1</text>
<text x="32.1" y="26.5">Air Engine</text>
<text x="127.2" y="28.5">1</text>
<text x="32.1" y="30.6">Crank</text>
<text x="197" y="35.2">8</text>
<text x="204.9" y="35.9">12</text>
<text x="220.2" y="34.9">13</text>
<text x="21" y="38.7">2</text>
<text x="32.1" y="36.7">Air Engine</text>
<text x="32.1" y="40.8">Baseplate</text>
<text x="127.2" y="38.7">1</text>
<text x="236.5" y="41.8">11</text>
<text x="32.1" y="46.9">Air Engine</text>
<text x="160.5" y="45.2">6</text>
<text x="21" y="49">3</text>
<text x="32.1" y="51">Flywheel</text>
<text x="127.2" y="49">1</text>
<text x="21" y="57.1">4</text>
<text x="32.1" y="57.1">Air Engine Piston</text>
<text x="127.2" y="57.1">1</text>
<text x="251.6" y="56.2">3</text>
<text x="21" y="65.3">5</text>
<text x="32.1" y="63.2">Air Engine</text>
<text x="127.2" y="65.3">1</text>
<text x="32.1" y="67.3">Cylinder</text>
<text x="145.6" y="68.5">5</text>
<text x="21" y="75.5">6</text>
<text x="32.1" y="73.4">Air Engine</text>
<text x="32.1" y="77.5">Frame</text>
<text x="127.2" y="75.5">1</text>
<text x="21" y="83.6">7</text>
<text x="32.1" y="83.6">98381A544</text>
<text x="66.4" y="83.6">Axle -1/4 &quot;DowelPin l ' long</text>
<text x="127.2" y="83.6">1</text>
<text x="255.8" y="80.4">7</text>
<text x="21" y="89.8">8</text>
<text x="32.1" y="89.8">92313A192</text>
<text x="74.9" y="89.8">8-32×78 Set Screw</text>
<text x="127.2" y="89.8">1</text>
<text x="67.3" y="95.3">Crank - 1/8&quot; DowelPin 3/4</text>
<text x="245.7" y="93">14</text>
<text x="21" y="97.3">9</text>
<text x="32.1" y="97.3">98381A473</text>
<text x="88.7" y="99.4">long</text>
<text x="127.2" y="97.3">1</text>
<text x="19.8" y="107.6">10</text>
<text x="32.1" y="107.6">92196A267</text>
<text x="68.2" y="105.5">10-32 x 3/8 &quot; SHCS Frame</text>
<text x="127.2" y="107.6">2</text>
<text x="237.1" y="107.8">1</text>
<text x="87" y="109.7">Screw</text>
<text x="19.8" y="117.1">11</text>
<text x="32.1" y="117.1">90272A837</text>
<text x="67.9" y="115">10-32 x 1 3/4 &quot; Phps Pivot</text>
<text x="87" y="119.2">Screw</text>
<text x="127.2" y="117.1">1</text>
<text x="152.2" y="114.8">4</text>
<text x="19.8" y="125.4">12</text>
<text x="32.1" y="125.4">95606A431</text>
<text x="81.2" y="125.4">Washer #10</text>
<text x="127.2" y="125.4">1</text>
<text x="179.2" y="124">10</text>
<text x="19.8" y="130.8">13</text>
<text x="32.1" y="130.8">9657K35</text>
<text x="66.5" y="130.8">Spring 1.375 &quot; long 0.31200</text>
<text x="127.2" y="130.8">1</text>
<text x="196" y="130.7">9</text>
<text x="219.1" y="131.7">2</text>
<text x="19.8" y="136.9">14</text>
<text x="32.1" y="136.9">6338K412</text>
<text x="71.2" y="136.9">Bronze Bushing 1 1/4 &quot;</text>
<text x="127.2" y="136.9">1</text>
</g>
<g font-size="3.4">
<text x="197.8" y="166">TITLE:</text>
<text x="198.7" y="188.1">SIZE</text>
<text x="207.5" y="188.1">DWG. NO.</text>
<text x="256.5" y="188.2">REV</text>
<text x="198.8" y="201.7">SCALE: 1:5</text>
<text x="217.7" y="201.8">WEIGHT:</text>
<text x="244.5" y="201.7">SHEET 1 OF 1</text>
</g>
<text font-size="3.2" x="128.6" y="189.8">Aluminum</text>
<text font-size="3" x="14" y="213.5">SOLIDWORKS Educational Product. For Instructional Use Only.</text>
<text font-size="2.5" x="170.1" y="161.3">Emad Alomeri</text>
<text font-size="2.4" x="119.8" y="156.2">UNLESS OTHERWISE SPECIFIED:</text>
<g font-size="2.2">
<text x="119.5" y="161.8">DIMENSIONS ARE IN INCHES</text>
<text x="154.8" y="161.4">DRAWN</text>
<text x="175.4" y="156.6">NAME</text>
<text x="187.9" y="156.7">DATE</text>
<text x="119.5" y="164.4">TOLERANCES:</text>
<text x="119.5" y="167.1">FRACTIONAL</text>
<text x="154.9" y="166.3">CHECKED</text>
<text x="119.5" y="169.7">ANGULAR: MACH</text>
<text x="119.5" y="172.4">TWO PLACE DECIMAL</text>
<text x="142.5" y="169.7">BEND</text>
<text x="154.8" y="170.9">ENG APPR.</text>
<text x="119.5" y="175">THREE PLACE DECIMAL</text>
<text x="154.9" y="175.7">MFG APPR.</text>
<text x="154.9" y="180.4">Q.A.</text>
<text x="154.9" y="184.6">COMMENTS:</text>
</g>
<g font-size="2.1">
<text x="75.5" y="195.7">NEXT ASSY</text>
<text x="100.9" y="195.7">USED ON</text>
<text x="86.9" y="201.5">APPLICATION</text>
<text x="123.1" y="201.6">DO NOT SCALE DRAWING</text>
</g>
<g font-size="2">
<text x="31.5" y="182.9">PROPRIETARY AND CONFIDENTIAL</text>
<text x="119.2" y="180.6">INTERPRET GEOMETRIC</text>
<text x="119.2" y="183.1">TOLERANCING PER:</text>
<text x="27.8" y="186.5">THE INFORMATION CONTAINED IN THIS</text>
<text x="27.8" y="189">DRAWING IS THE SOLE PROPERTY OF</text>
<text x="27.8" y="191.6">&lt;INSERT COMPANY NAME HERE&gt;. ANY</text>
<text x="119.1" y="186.7">MATERIAL</text>
<text x="27.8" y="194.1">REPRODUCTION IN PART OR AS A WHOLE</text>
<text x="27.8" y="196.6">WITHOUT THE WRITTEN PERMISSION OF</text>
<text x="119.1" y="193.5">FINISH</text>
<text x="27.8" y="199.1">&lt;INSERT COMPANY NAME HERE&gt; IS</text>
<text x="27.8" y="201.7">PROHIBITED.</text>
</g>
</svg>
